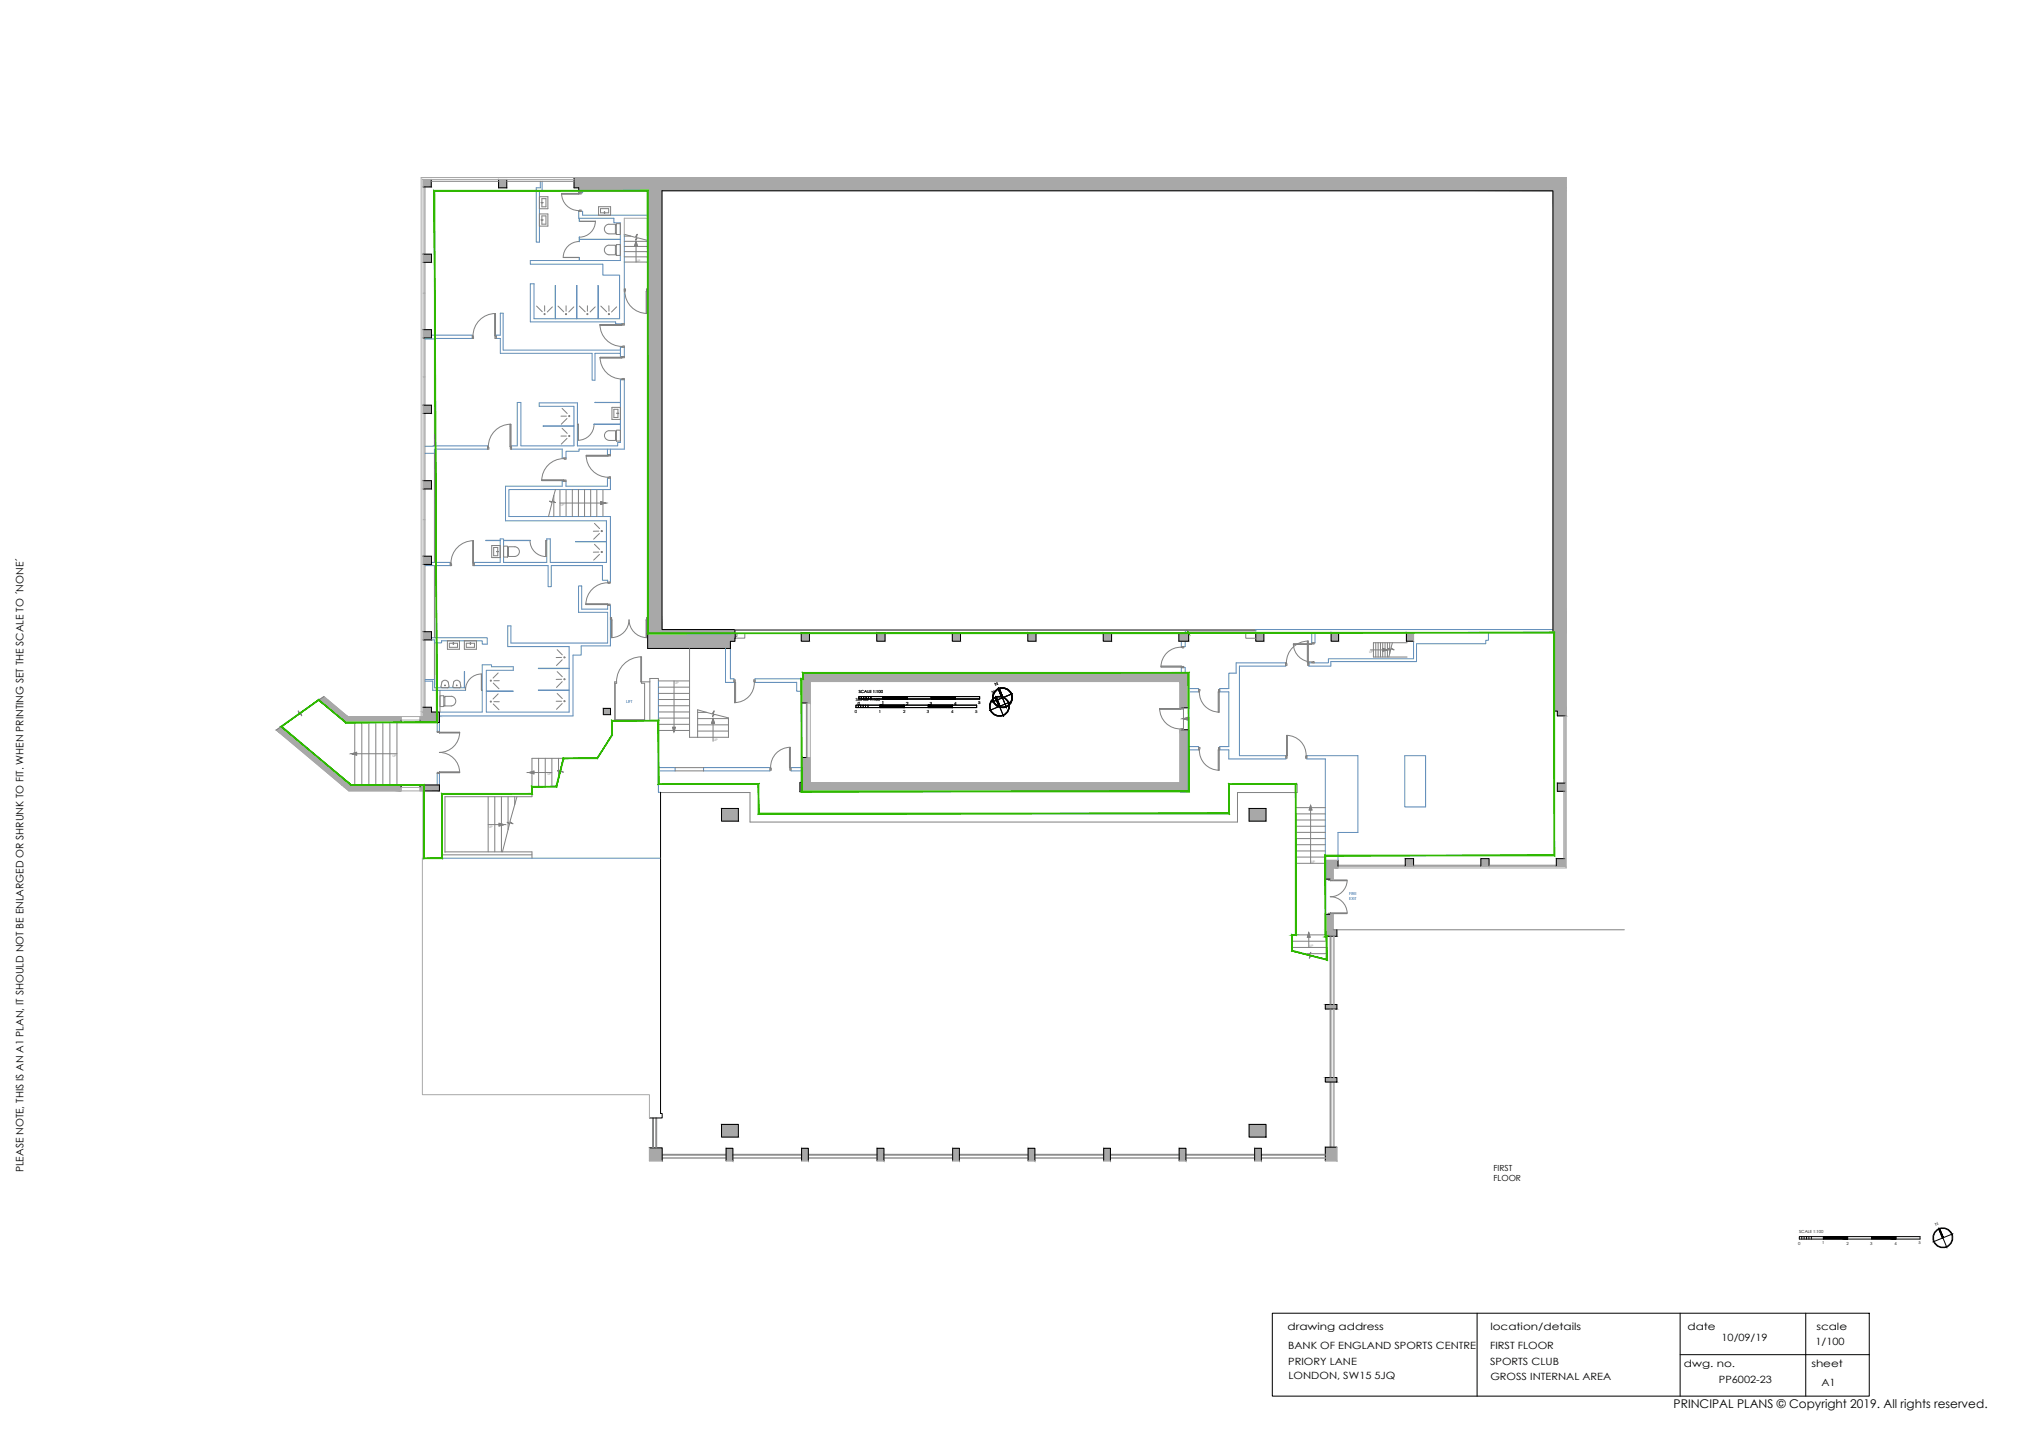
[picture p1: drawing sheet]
<svg xmlns="http://www.w3.org/2000/svg" width="841mm" height="594mm" viewBox="0 0 841 594" stroke-linecap="round" stroke-linejoin="round" font-family="sans-serif">
<!-- layer: BLOCKS -->
<g fill="none" stroke="#808080" stroke-width=".41">
<path d="M239.9 79.9h1v.5h-.6zM223.6 81.5h3.5v5h-3.5zM223.6 88.7h3.5v5h-3.5zM224.3 84l.8 .1zM224.3 91.2l.8 .1zM224.6 84v-1.6h1.7v3.3h-1.7v-1.6M224.6 91.2v-1.7h1.7v3.4h-1.7v-1.6M232.8 80.2h7.1v.3h-7.1zM232.8 80.2a7.1 7.1 0 0 0 7.1 7.1M239.9 87.3l1-.2v.5h-1zM240.2 91.7l6.6 .1zM246.8 91.7a6.6 6.6 0 0 1-6.6 6.6"/>
<path d="M248.1 85.7h5v3.5h-5zM250.5 87.8l.2 .7zM250.5 88.2h-1.6v-1.7h3.4v1.7h-1.6M255.1 93.2v-.2h-2.7a1.99 1.99 0 0 0-1.9 2 1.99 1.99 0 0 0 1.9 2h2.7v-.3M255.5 92.7h1.6v4.5h-1.6zM255.5 93.2h-.4v3.5h.4M233.5 106.7l6.6 .1zM240.1 100.1a6.6 6.6 0 0 0-6.6 6.7M255.1 101.9v-.2h-2.7a1.99 1.99 0 0 0-1.9 1.9 1.99 1.99 0 0 0 1.9 2h2.7v-.2M255.5 101.4h1.6v4.5h-1.6zM255.5 101.9h-.4v3.5h.4M258.8 119.8h.5l-.2 1h-.3z"/>
<path d="M268 119.8h.5v1h-.3zM195.8 139.3h.3l.2 1h-.5zM205 130h.4v9.3h-.4zM205.4 130a9.3 9.3 0 0 0-9.3 9.3M205.4 139.3h.3v1h-.5zM205.4 130v9.3M222.4 126.9l2.4 2.4M225.7 126.8v2.2M229 127.2l-2.1 2.1M231.3 126.9l2.4 2.4M234.6 126.8v2.2M237.9 127.2l-2.2 2.1"/>
<path d="M240.1 126.9l2.5 2.4M243.5 126.8v2.2M246.7 127.2l-2.1 2.1M248.7 134.5a9.1 9.1 0 0 0 9.1 9.1M248.7 134.5h9.1v.4h-9.1zM248.7 134.5h9.1M249 126.9l2.4 2.4M252.4 126.8v2.2M255.6 127.2l-2.1 2.1M257.8 134.3h1v.5l-1-.3zM259 120.8a9.1 9.1 0 0 0 9.1 9.1M267.8 120.8h.4v9.1h-.4z"/>
<path d="M268.2 120.8v9.1M248.7 148.1a9 9 0 0 0 9 9M248.8 148.1h9v.4h-9zM248.8 148.1h9M257.8 147.8h1v.5l-1-.2zM257.8 157.1l1-.2v.5h-1zM257.8 143.7l1-.3v.5h-1zM211.4 175.9h.3v9.3h-.3zM211.7 175.9a9.3 9.3 0 0 0-9.3 9.3M211.7 175.9v9.3M232.5 172.5h2.3M233 177.6l2.1 2.1"/>
<path d="M233 169.3l2.1 2.1M235 173.5l-2.4 2.4M239.3 175.8l.4 .1v6.6l-.1-6.6zM246.2 175.9a6.6 6.6 0 0 1-6.6 6.6M253.6 168.9h3.6v5h-3.6zM255.1 178.8v-.2h-2.6a1.99 1.99 0 0 0-1.9 2 1.99 1.99 0 0 0 1.8 2h2.7v-.3M255.5 178.3h1.7v4.6h-1.7zM255.5 178.8h-.4v3.5h.4M255.7 171.3l.7 .2zM256.1 171.3v-1.6h-1.6v3.4h1.6v-1.6M202.1 185.2h.3l.2 1h-.5zM211.7 185.2h.3v1h-.5z"/>
<path d="M224.6 198.9h9.1v.3h-9.1zM224.6 199.2h9.1M232.5 180.8h2.3M233.6 190.1a9.1 9.1 0 0 0-9 9.1M233.7 199.2l.9-.2v.5h-.9zM233.7 189.9h.9v.5h-.6zM235 181.8l-2.4 2.3M243 188.8a9.1 9.1 0 0 0 9.1 9M243 188.8h9.1v.4h-9.1zM243 188.8h9.1M252.1 188.5h.9v.5l-.9-.2zM252.1 197.9l.9-.2v.5h-.9z"/>
<path d="M246.4 217l2.1 2.1M186.6 233.5h.4l.2 1h-.6zM195.9 224.2h.3v9.3h-.3zM196.2 224.2a9.3 9.3 0 0 0-9.3 9.3M196.2 233.5h.3v1h-.5zM196.2 224.2v9.3M203.8 226.2h3.5v5h-3.5zM205.9 228.6l.7 .1zM206.3 228.6v-1.6h-1.7v3.4h1.7v-1.7M208.7 226.4h1.7v4.5h-1.7zM210.4 226.9h.4v3.5h-.4M210.8 230.4v.3h2.7"/>
<path d="M213.4 226.7a2.01 2.01 0 0 1 1.9 2 2.01 2.01 0 0 1-1.9 2M213.5 226.7h-2.7v.2M219.7 224.1a6.6 6.6 0 0 0 6.6 6.6M226.2 224.1l.4-.1-.3 .1v6.6zM246.4 225.7l2.1 2.1M248.2 220.2h-2.3M248.2 228.9h-2.3M248.5 221.2l-2.4 2.3M248.5 229.8l-2.4 2.4M242.9 250.3h9v.3h-9zM242.9 250.6h9M251.8 241.6a9 9 0 0 0-8.9 9"/>
<path d="M251.9 250.6l.9-.1v.4h-.9zM251.9 241.4h.9v.4l-.9-.1zM253 256h.5l-.1 1h-.4zM253.4 257h.3v7.4h-.3zM267.8 257h.3v7.4h-.3zM268 256h.5v1h-.4zM181 266.5v18.6M185.4 265.7h5v3.5h-5zM187.9 266.3l.1 .8zM187.9 266.7h-1.6v1.7h3.3v-1.7h-1.6M192.5 265.7h5v3.5h-5zM194.9 266.3l.2 .8z"/>
<path d="M194.9 266.7h-1.6v1.7h3.4v-1.7h-1.6M199.5 279.5l.1 6.6 .3 .1-.4-.1zM199.6 279.4a6.6 6.6 0 0 0-6.7 6.6M206.5 279l-2.1 2.1M231 278.4l2.1 2.2M231 269.3l2.1 2.2M232.8 272.6h-2.3M233 273.5l-2.3 2.4M253.7 264.3a7.4 7.4 0 0 0 7-7.3 7.5 7.5 0 0 0 7.1 7.3M265.6 272.3h.3v10.4h-.3zM265.9 272.3a10.4 10.4 0 0 0-10.3 10.4M304.6 261.4h215.9"/>
<path d="M304.6 261h215.9M308.7 262.5v2.1h-4M332.1 262.5h-26.6v1.4h-.8M335.5 262.5h27.9M366.8 262.5h27.9M398.1 262.5h27.9M429.4 262.5h27.9M460.7 262.5h27.9M481.3 276.1h8.4v.4h-8.4zM481.3 276.5h8.4M489.6 268.3a8.1 8.1 0 0 0-8.4 8.1M489.7 276.5l1-.2v.5h-1z"/>
<path d="M489.7 268.1h1v.5h-.6zM492.7 262.5h23.7v2.1h4.1M532.9 274.8l.5 .4v.6h-.5zM536.1 266.8h7.6v.4h-7.6zM536.1 267.2a7.6 7.6 0 0 0 7.6 7.2M541.9 265.8h.3v9h-.3zM542.2 265.8a9 9 0 0 0-9 9M542.2 274.8h.3v1h-.5zM542.2 265.8v9M543.7 274.5l1-.2v.5h-1zM543.7 266.5h1v.5l-1-.2zM182.4 288.4h1.6v4.5h-1.6z"/>
<path d="M182.4 286.2v9M183.1 282.8a1.51 1.51 0 0 1 2.7 0l.3 1.8-.5 .5M183.2 282.8l-.4 1.8 .5 .5M183.3 285.1h2.3M184 288.9h.4v3.6h-.4M187 288.6a2.01 2.01 0 0 1 1.9 2.1 2.01 2.01 0 0 1-1.9 2h-2.6v-.2M187.1 288.7h-2.7v.2M187.7 284.5l.5 .6M188 282.8a1.54 1.54 0 0 1 2.7 0l.3 1.8-.5 .5M188 282.8l-.3 1.7M188.2 285.1h2.3M204.5 291.9l2.3 2.3"/>
<path d="M204.5 283.2l2.3 2.4M204.7 290.9h2.3M204.7 282.2h2.3M206.5 287.7l-2.1 2.1M230.5 290.7h2.3M231 287.5l2.1 2.1M232.8 281.6l-2.3 .1M233 291.6l-2.3 2.5M233 282.6l-2.3 2.4M254.8 298.8h-1.1v6l-6.2 9.6h-27v15.9h-36.1v23.1M254.8 282.7h.8v.6h-.6v15.1h12.2v-15.1h-1.3v-.6h3.5v16.1h-14.6zM304.2 281.9h.5l-.2 1h-.3z"/>
<path d="M304.5 282.9h.4v8.4h-.4zM304.5 282.9v8.4M312.4 281.9h.6v1h-.3zM312.7 282.9a8.1 8.1 0 0 1-8.2 8.4M480.7 293.7h8.8v.4h-8.8zM480.7 293.7h8.8M480.7 293.7a8.5 8.5 0 0 0 8.8 8.5M489.5 293.4h1v.5h-.6zM496.9 285.8h.5l-.3 1h-.2zM497.2 286.8a8.1 8.1 0 0 0 8.1 8.4M504.9 286.8h.4v8.4h-.4zM505.1 285.8h.5v1h-.3z"/>
<path d="M505.3 286.8v8.4M181.2 303.2h.9v.3l-.9 .2zM182.1 320h8.4v.4h-8.4zM182.1 303.5h8.4v.4h-8.4zM190.5 303.5a8.4 8.4 0 0 1-8.4 8.4 8.4 8.4 0 0 1 8.4 8.4M319.2 318.2h.3l.2 1h-.5zM327.2 309.9h.4v8.3h-.4zM327.5 309.8a8.1 8.1 0 0 0-8.1 8.4M327.6 318.2h.3v1h-.5zM327.6 309.9v8.3M489.5 302.2l1-.2v.5h-1zM496.9 309.9h.5l-.3 1h-.2z"/>
<path d="M497.2 310.9a8.1 8.1 0 0 0 8.1 8.4M504.9 310.9h.4v8.4h-.4zM505.1 309.9h.5v1l-.5-.4zM505.3 310.9v8.4M533 313.3h.3l.2 1h-.5zM533.3 304.9a8.1 8.1 0 0 1 8.1 8.4M533.3 304.9h.3v8.4h-.3zM533.3 304.9v8.4M541.4 313.3h.3v1h-.5zM181.2 320.2l.9 .2v.3h-.9zM220.5 329.1h-37.3v25.3h37.3M272.9 325.1h41.5v12.2h195v-12.2h28.3v3.5h-24.8v12.2h-202v-12.2h-37.1"/>
<path d="M184.4 353.2h36.1v2.6M550.5 364.5h.9v.3l-.9 .1zM550.5 378.6l.9 .2v.3h-.9zM551.4 371.7a7 7 0 0 1 7 6.7M551.4 364.8h7v.3h-7zM551.4 378.4h7v.4h-7zM558.4 365.1a7 7 0 0 1-7 6.7M552.6 385.5h120.7"/>
<circle cx="225.7" cy="130.2" r=".23"/>
<circle cx="234.6" cy="130.2" r=".23"/>
<circle cx="243.5" cy="130.2" r=".23"/>
<circle cx="252.4" cy="130.2" r=".23"/>
<circle cx="235.9" cy="172.5" r=".23"/>
<circle cx="235.9" cy="180.8" r=".23"/>
<circle cx="249.4" cy="220.2" r=".23"/>
<circle cx="249.4" cy="228.8" r=".23"/>
<circle cx="233.9" cy="272.5" r=".23"/>
<circle cx="184.5" cy="284.2" r=".15"/>
<circle cx="189.3" cy="284.2" r=".15"/>
<circle cx="203.5" cy="290.9" r=".23"/>
<circle cx="203.5" cy="282.2" r=".23"/>
<circle cx="233.9" cy="290.7" r=".23"/>
<circle cx="233.9" cy="281.6" r=".23"/>
</g>
<!-- layer: Partitions -->
<g fill="none" stroke="#5c8ab8" stroke-width=".41">
<path d="M224 75.2v2.7h-1.7v22.5h1.3v-21.3h1.1v-3.9M239.9 79.1v.8h1.6v-.8M240.1 90.5v1.2l.1-1.2M240.1 98.3l.1 1.9zM240.2 99.3h16.9M240.2 99.2h16.9M268.5 89.2h-27v-1.6h-1.6v2.9h14.6v1.9h2.6v15.6h-37.3v1.5h30.1v4.6h6.9v18h-35.5v-14.4h-1.5v15.7h35.4v.9h3.6v-37.2M240.1 108v-1.2l.1 1.2M178.8 139h17v1.3l-19.7 .2M230.2 132.1v-13.7v13.7M239 132.1v-13.7l.1 13.7M247.9 132.1v-13.7l.1 13.7"/>
<path d="M257.2 145.1h-48.6v-15.2h-1.2v9.1h-1.7v1.3h1.7v6.2h38v11.1h1.2v-11.1h10.6M257.2 143.9h1.6v3.9h-1.6zM214.4 166.8h1.5v18h22v-16.3h-14.4v-1.5h15.8v17.8h16.7v-1.4h1.2v-26h1.6v28.8h-18.8v.9h-5.4v2.8h-1.6l.1-3.7h-21.1v-1.4h2.4zM237.9 176.6h-12.7l12.7 .1M257.2 166.8h-10.6l10.6 .1M257.2 175.8h-11l11 .1M176.1 185l26-.2v1.4h-22v1.7h-4M251.8 186.2v2.3h1.2v-2.3M209.5 201.6h23.5v-2.1h1.6v2.1h17.2v-3.4h1.2v4.8h-42.1v11.1h42.1v27.3h-1.1v-.8h-2.2v-6.1h-21.2v8.7h-1.3v-8.7h-30.7v-1.4h10.8v-9.7h1.4v9.7h17.9v-9.7h1.5v9.7h23.3v-17.2h-41.9zM178.8 233.1h7.8v1.4h-10.5M207.3 224h-6l6 .1M208.7 224h11l-11 .1"/>
<path d="M238.6 224.5v.1M238.6 224.5h12.8M178.8 264.4h23.2v2.7h-2.1v-1.4h-16.9v.8h-2.9v-1.2h-1.3M235.9 277h-12.7l12.7 .2M300.7 268.8v14.1h3.5v-1.5h-1.4v-12.6M489.7 265.8v2.3h1.6v-2.3M489.7 278.9v-2.1h1.6v2.1M492.7 262.3h27.8M512.4 274.8h20.5v1.4h-19.2v37.1h19.3v1.3h-23.7v-3.7h-3.7v-1.4h3.7v-22.7h-3.7v-1.3h3.7v-6.4h3.1zM523.9 262.3h19.8v4.2h1.4v-4.2h6.7M554.8 262.3h28.2M643.7 262.3h-26.7v3.1h-1.1v1.5h-28.8v7.4h-35.5v1.9h-9.1v-1.4h8.1v-1.7h35.3v-7.3"/>
<path d="M643.7 261h-123.2v.5h-29.2v.8M176.1 281.7h4v3.4h12.9v1.1h-13.6v-3.8h-3.3M181.2 299.5v3.7M182.1 295.2h17.8v-19.6h3.8v.8h9.1v1.5h-11.2v17.3h34.3v-27.1h-25.4v-8.6h1.3v7.1h40.1v-12.8h-12.1v-10.9h1.3v9.6h10.8v-1.6h1.1v16.9h-12.1v3.8h-3.4v25.2h-55.4M182.1 299.5v3.7M192.5 285.1v-6.7l.1 6.7M201.6 286.5h11.2l-11.2 .1M235.9 286.1h-12.7l12.7 .1M272.9 282.3v46.2h.9M332.3 281.4h-19.3v1.5h17.2v3.7h2.1M492.7 285.5h4.2v1.3h-4.2M272.9 318.2h7v1.4h-7"/>
<path d="M291.6 318.2h27.6v1.4h-27.6zM332.3 318.2h-4.4v1.4h4.4M492.7 309.5h4.2v1.4h-4.2M582.3 313.3h8.6v21.2h-8.6zM181.2 320.7v4.7M182.1 320.7v4.7M175.1 355.8h98.5M549.3 356.7v-42.1h-7.6v-1.3h21.1v31.8h-8.2v11.6"/>
</g>
<!-- layer: Whatch -->
<g fill="#a8a8a8" stroke="#a8a8a8" stroke-width=".41">
<path d="M132.2 290.2l2.1-1.4 1.7 1.4z"/>
<path d="M114.5 302.7l2.1-1.5 1.7 1.5z"/>
<path d="M175.4 74.4l3.4 3.1v-3.1zM175.4 74.4l3.4 3.1h-3.4z"/>
<path d="M237.9 73.6l411.3 4.3v-4.3zM237.9 73.6l411.3 4.3h-411.3z"/>
<path d="M206.7 74.4l3.3 3.5v-3.5zM206.7 74.4l3.3 3.5h-3.3z"/>
<path d="M239.9 77.9l409.3 1.2v-1.2zM239.9 77.9l409.3 1.2h-409.3z"/>
<path d="M643.7 79.1h5.5zM643.7 79.1h5.5z"/>
<path d="M175.4 105.4l3.4 3.4v-3.4zM175.4 105.4l3.4 3.4h-3.4z"/>
<path d="M175.4 136.7l3.4 3.4v-3.4zM175.4 136.7l3.4 3.4h-3.4z"/>
<path d="M175.4 168l3.4 3.4v-3.4zM175.4 168l3.4 3.4h-3.4z"/>
<path d="M175.4 199.3l3.4 3.4v-3.4zM175.4 199.3l3.4 3.4h-3.4z"/>
<path d="M175.4 230.6l3.4 3.4v-3.4zM175.4 230.6l3.4 3.4h-3.4z"/>
<path d="M268.5 79.1l5.9 181.9v-181.9zM268.5 79.1l5.9 181.9h-5.9z"/>
<path d="M643.7 79.1l5.5 183.2v-183.2zM643.7 79.1l5.5 183.2h-5.5z"/>
<path d="M268.5 261l36.1 1.5v-1.5zM268.5 261l36.1 1.5h-36.1z"/>
<path d="M268.5 262.5l36.2 1.4v-1.4zM268.5 262.5l36.2 1.4h-36.2z"/>
<path d="M175.4 261.9l3.4 3.4v-3.4zM175.4 261.9l3.4 3.4h-3.4z"/>
<path d="M268.5 263.9l36.1 2v-2zM268.5 263.9l36.1 2h-36.1z"/>
<path d="M268.5 265.9l34.3 2.9v-2.9zM268.5 265.9l34.3 2.9h-34.3z"/>
<path d="M644.3 262.3l4.9 32.5v-32.5zM644.3 262.3l4.9 32.5h-4.9z"/>
<path d="M175.4 293.2l3.4 2v-2zM175.4 293.2l3.4 2h-3.4z"/>
<path d="M250.1 293.7l3 2.6v-2.6zM250.1 293.7l3 2.6h-3z"/>
<path d="M645.5 294.8l3.7 2v-2zM645.5 294.8l3.7 2h-3.7z"/>
<path d="M175.4 295.2l6.7 1.9v-1.9zM175.4 295.2l6.7 1.9h-6.7z"/>
<path d="M132.2 290.2l11.9 6.9-8.1-6.9zM132.2 290.2l11.9 6.9h-3.8z"/>
<path d="M174.1 297.1l8 1.4v-1.4zM174.1 297.1l8 1.4h-8z"/>
<path d="M140.3 297.1l26 1.4v-1.4zM140.3 297.1l26 1.4h-24.2z"/>
<path d="M174.1 298.5l8 1v-1zM174.1 298.5l8 1h-8z"/>
<path d="M142.1 298.5l24.2 1v-1zM142.1 298.5l24.2 1h-23.1z"/>
<path d="M114.5 302.7l31 22.7-27.2-22.7zM114.5 302.7l31 22.7h-3.8z"/>
<path d="M174.1 325.4l8 1v-1zM174.1 325.4l8 1h-8z"/>
<path d="M141.7 325.4l24.6 1v-1zM141.7 325.4l24.6 1h-23.4z"/>
<path d="M174.1 326.4l8 1.5v-1.5zM174.1 326.4l8 1.5h-8z"/>
<path d="M142.9 326.4l23.4 1.5v-1.5zM142.9 326.4l23.4 1.5h-21.7z"/>
<path d="M488.6 262.3l4.1 .2v-.2zM488.6 262.3l4.1 .2h-4.1z"/>
<path d="M583 262.3l2.9 3.5v-3.5zM583 262.3l2.9 3.5h-2.9z"/>
<path d="M551.8 262.3l3 3.5v-3.5zM551.8 262.3l3 3.5h-3z"/>
<path d="M520.5 262.3l3.4 3.5v-3.5zM520.5 262.3l3.4 3.5h-3.4z"/>
<path d="M488.6 262.5l4.1 3.3v-3.3zM488.6 262.5l4.1 3.3h-4.1z"/>
<path d="M457.3 262.3l3.4 3.5v-3.5zM457.3 262.3l3.4 3.5h-3.4z"/>
<path d="M426 262.3l3.4 3.5v-3.5zM426 262.3l3.4 3.5h-3.4z"/>
<path d="M394.7 262.3l3.4 3.5v-3.5zM394.7 262.3l3.4 3.5h-3.4z"/>
<path d="M363.4 262.3l3.4 3.5v-3.5zM363.4 262.3l3.4 3.5h-3.4z"/>
<path d="M332.1 262.3l3.4 3.5v-3.5zM332.1 262.3l3.4 3.5h-3.4z"/>
<path d="M332.8 278.9l159.9 2.5v-2.5zM332.8 278.9l159.9 2.5h-159.9z"/>
<path d="M332.3 281.4l160.4 1.1v-1.1zM332.3 281.4l160.4 1.1h-160.4z"/>
<path d="M332.3 282.5l3.6 8.9v-8.9zM332.3 282.5l3.6 8.9h-3.6z"/>
<path d="M489.1 282.5l3.6 10.9v-10.9zM489.1 282.5l3.6 10.9h-3.6z"/>
<path d="M332.3 314l3.6 10.4v-10.4zM332.3 314l3.6 10.4h-3.6z"/>
<path d="M489.1 302.5l3.6 22v-22zM489.1 302.5l3.6 22h-3.6z"/>
<path d="M331.6 324.4l4.3 .1zM331.6 324.4l4.3 .1z"/>
<path d="M645.5 324.7l3.3 3.4v-3.4zM645.5 324.7l3.3 3.4h-3.3z"/>
<path d="M331.6 324.5l161.1 3.6v-3.6zM331.6 324.5l161.1 3.6h-161.1z"/>
<path d="M489.1 328.1l3.6 .1zM489.1 328.1l3.6 .1z"/>
<path d="M331.6 328.1l3.4 .1zM331.6 328.1l3.4 .1z"/>
<path d="M517.8 335.2l6.9 5.2v-5.2zM517.8 335.2l6.9 5.2h-6.9z"/>
<path d="M299.1 335.2l7 5.2v-5.2zM299.1 335.2l7 5.2h-7z"/>
<path d="M645.1 356l3.7 3.3v-3.3zM645.1 356l3.7 3.3h-3.7z"/>
<path d="M613.8 356l3.4 3.3v-3.3zM613.8 356l3.4 3.3h-3.4z"/>
<path d="M582.5 356l3.4 3.3v-3.3zM582.5 356l3.4 3.3h-3.4z"/>
<path d="M549.3 356.7l5.3 2.6v-2.6zM549.3 356.7l5.3 2.6h-5.3z"/>
<path d="M549.3 359.3l5.3 .5v-.5zM549.3 359.3l5.3 .5h-5.3z"/>
<path d="M549.3 359.8l3.3 4.7v-4.7zM549.3 359.8l3.3 4.7h-3.3z"/>
<path d="M549.3 379.1l3.3 6.4v-6.4zM549.3 379.1l3.3 6.4h-3.3z"/>
<path d="M549.3 385.5l4.8 2.7v-2.7zM549.3 385.5l4.8 2.7h-4.8z"/>
<path d="M549.3 416.4l4.8 1.9v-1.9zM549.3 416.4l4.8 1.9h-4.8z"/>
<path d="M549.3 446.7l4.8 1.9v-1.9zM549.3 446.7l4.8 1.9h-4.8z"/>
<path d="M517.8 466.1l6.9 5.3v-5.3zM517.8 466.1l6.9 5.3h-6.9z"/>
<path d="M299.1 466.1l7 5.3v-5.3zM299.1 466.1l7 5.3h-7z"/>
<path d="M549.3 475.6l4.8 5.7v-5.7zM549.3 475.6l4.8 5.7h-4.8z"/>
<path d="M520.1 476.1l2.7 5.2v-5.2zM520.1 476.1l2.7 5.2h-2.7z"/>
<path d="M488.8 476.1l2.8 5.2v-5.2zM488.8 476.1l2.8 5.2h-2.8z"/>
<path d="M457.5 476.1l2.8 5.2v-5.2zM457.5 476.1l2.8 5.2h-2.8z"/>
<path d="M426.2 476.1l2.7 5.2v-5.2zM426.2 476.1l2.7 5.2h-2.7z"/>
<path d="M394.9 476.1l2.8 5.2v-5.2zM394.9 476.1l2.8 5.2h-2.8z"/>
<path d="M363.5 476.1l2.9 5.2v-5.2zM363.5 476.1l2.9 5.2h-2.9z"/>
<path d="M332.3 476.1l2.8 5.2v-5.2zM332.3 476.1l2.8 5.2h-2.8z"/>
<path d="M301 476.1l2.8 5.2v-5.2zM301 476.1l2.8 5.2h-2.8z"/>
<path d="M269.2 475.9l5.3 5.4v-5.4zM269.2 475.9l5.3 5.4h-5.3z"/>
</g>
<!-- layer: WALLS -->
<g fill="none" stroke="#000" stroke-width=".41">
<path d="M178.8 74.4v3.1h-3.4M206.7 74.4v3.5h3.3v-3.5M237.9 73.6v4.3h2v1.2h28.6v189.7h34.3v-2.9h1.8l.1-1.3-.1-3.6h-30.2v-181.9h369.3v183.2h.6v32.5h1.2v2h3.7M175.4 105.4h3.4v3.4h-3.4M175.4 136.7h3.4v3.4h-3.4M175.4 168h3.4v3.4h-3.4M175.4 199.3h3.4v3.4h-3.4M175.4 230.6h3.4v3.4h-3.4M175.4 261.9h3.4v3.4h-3.4M332.1 262.3h3.4v3.5h-3.4zM363.4 262.3h3.4v3.5h-3.4zM394.7 262.3h3.4v3.5h-3.4z"/>
<path d="M426 262.3h3.4v3.5h-3.4zM457.3 262.3h3.4v3.5h-3.4zM488.6 262.3h4.1v3.5h-4.1zM520.5 262.3h3.4v3.5h-3.4zM551.8 262.3h3v3.5h-3zM583 262.3v3.5h2.9M132.2 290.2l11 9.3h23.1v-1M175.4 293.2h3.4v2h3.3v4.3h-8v-1M250.1 293.7h3v2.6h-3zM334.8 291.4h-2.5v-10h.5v-2.5h159.9v14.5h-3.2M404.8 292.3v1M406 288.8v1"/>
<path d="M410.5 294.4l-.4 .2M411.7 290.8l-.4 .2M412.6 288.6l.1 .4M413.8 285.1l.2 .4M415.9 296.7l.1 .3M417.1 293.1l.1 .4M418.5 291.1l-.3 .2M419.7 287.6l-.3 .1M116.6 301.2l28.9 24.2h20.8v1M489.5 302.5h3.2v25.7h-161.1v-3.8h.7v-10.4h2.5M174.1 326.4v-1h8v2.5h-6.7M273.8 328.5v133.1h.7v1.9h-5.3"/>
<path d="M299.1 335.2h7v5.2h-7zM517.8 335.2h6.9v5.2h-6.9zM648.8 324.7h-3.3v3.4h3.3M549.3 356.7v7.8h2.1M554.6 356.7v2.6M582.5 359.3v-3.3h3.4v3.3M613.8 359.3v-3.3h3.4v3.3M648.8 356h-3.7v3.3M551.4 379.1h-2.1v9.1h4.8v-2.7M549.3 416.4h4.8v1.9h-4.8zM549.3 446.7h4.8v1.9h-4.8zM269.2 475.9h5.3v5.4"/>
<path d="M299.1 466.1h7v5.3h-7zM517.8 466.1h6.9v5.3h-6.9zM554.1 475.6h-4.8v5.7M301 481.3v-5.2h2.8v5.2M332.3 481.3v-5.2h2.8v5.2M363.5 481.3v-5.2h2.9v5.2M394.9 481.3v-5.2h2.8v5.2M426.2 481.3v-5.2h2.7v5.2M457.5 481.3v-5.2h2.8v5.2M488.8 481.3v-5.2h2.8v5.2M520.1 481.3v-5.2h2.7v5.2M795.9 512.7v1"/>
<path d="M801.5 514.7l-.4 .2M803.6 509l.2 .4M806.9 517l.1 .4M809.5 511.5l-.3 .1M527.4 544.4h247.4v34.4h-247.4zM612.3 544.4v34.4M696.4 544.4v34.4M748.5 544.4v34.4M696.4 561.6h78.4"/>
</g>
<!-- layer: Window -->
<g fill="none" stroke="#808080" stroke-width=".41">
<path d="M176.1 77.5v27.9M178.8 75.2h27.9M210 75.2h27.9M222.3 79.1h-42.2v59.9M224.7 79.1h15.2M176.1 108.8v27.9M176.1 140.1v27.9M180.1 140.5v44.3M176.1 171.4v27.9M180.1 187.9v45.2M176.1 202.7v27.9M176.1 234v27.9"/>
<path d="M180.1 234.5v29.9M176.1 265.3v27.9M180.1 266.5v15.2M166.3 299.5h7.8M332.3 291.4v22.6M334.2 291.4v22.6M644.3 294.8v59.9M648.3 296.8v27.9M279.9 318.2h11.7M279.9 319.6h11.7M166.3 325.4h7.8M175.4 327.9v27.9"/>
<path d="M175.7 327.9v27.9M648.3 328.1v27.9M554.6 358.7h27.9M585.9 358.7h27.9M617.2 358.7h27.9M551.3 388.2v28.2M551.7 388.2v28.2M551.3 418.3v28.4M551.7 418.3v28.4M551.3 448.6v27M551.7 448.6v27M270.5 463.5v12.4"/>
<path d="M270.9 463.5v12.4M271.9 463.5v12.4M272.2 463.5v12.4M274.5 478.9h26.5M274.5 478.6h26.5M303.8 478.9h28.5M303.8 478.6h28.5M335.1 478.9h28.4M335.1 478.6h28.4M366.4 478.9h28.5M366.4 478.6h28.5M397.7 478.9h28.5"/>
<path d="M397.7 478.6h28.5M428.9 478.9h28.6M428.9 478.6h28.6M460.3 478.9h28.5M460.3 478.6h28.5M491.6 478.9h28.5M491.6 478.6h28.5M522.8 478.9h26.5M522.8 478.6h26.5"/>
</g>
<!-- layer: Whatch -->
<g fill="none" stroke="#a8a8a8" stroke-width=".41">
<path d="M237.9 74.4h-62.5v222.7h-31.3l-9.8-8.3M268.5 90.5h-9.7v6.6M175.4 121.6h.7M175.4 156.3h.7M175.4 215.4h.7M583 262.3h34M585.9 262.3v3.5M166.3 297.1v1.4h7.8v-1.4M174.6 297.1v-223.5h474.6v286.2h-96.6v4.7h-1.2M334.8 291.4h1.1v22.6h-1.1zM335.9 291.4v-8.9h153.2v10.9h.4M648.8 296.8v62.5h-94.2v.5"/>
<path d="M114.5 302.7l30.1 25.2h30.8M489.5 302.5h-.4v22h-153.2v-10.5M166.3 327.9v-1.5h7.8v1.5M175.1 355.8v98h94.1v9.7M549.3 356.7h5.3M551.4 379.1h1.2v6.4M552.6 388.2v28.2M553 388.2v28.2M552.6 418.3v28.4M553 418.3v28.4M552.6 448.6v27M553 448.6v27"/>
<path d="M269.2 475.9v5.4h5.3M274.5 479.9h26.5M303.8 479.9h28.5M335.1 479.9h28.4M366.4 479.9h28.5M397.7 479.9h28.5M428.9 479.9h28.6M460.3 479.9h28.5M491.6 479.9h28.5M522.8 479.9h26.5M554.1 475.6v5.7h-4.8M274.5 480.2h26.5"/>
<path d="M301 481.3h2.8M303.8 480.2h28.5M332.3 481.3h2.8M335.1 480.2h28.4M363.5 481.3h2.9M366.4 480.2h28.5M394.9 481.3h2.8M397.7 480.2h28.5M426.2 481.3h2.7M428.9 480.2h28.6M457.5 481.3h2.8M460.3 480.2h28.5"/>
<path d="M488.8 481.3h2.8M491.6 480.2h28.5M520.1 481.3h2.7M522.8 480.2h26.5"/>
</g>
<!-- layer: Stairs -->
<g fill="none" stroke="#808080" stroke-width=".41">
<path d="M258.8 97.1l4.5 1.3 .8-1.3-.6 2.5 .7-1 4.3 1.1M258.8 97.9h2.6M263.6 97.9h.3M258.8 108.6h9.7M258.8 106.5h9.7M258.8 104.3h9.7M258.8 102.2h9.7M258.8 100h9.7M263.6 100l.6 2h-1.2zM263.6 102v6.6M229.6 205.4v2.6M229.6 208.2v5.9"/>
<path d="M230.2 203l-1.2 4.5 1.2 .9-2.4-.7 1 .8-1.4 5.6M232.1 203v11.1M232.1 208.5h18.8M234.6 203v11.1M237.2 203v11.1M239.8 203v11.1M242.3 203v11.1M244.8 203v11.1M247.4 203v11.1M249 208l1.9 .5-1.9 .6zM249.9 203v11.1M285.8 268.8v36.9h16.1v-8.1l-5.8-1.5-.8 1.1 .7-2.5-.8 1.3-6-1.7v11.4"/>
<path d="M568 269.4h5.1M570.3 266.5v5.9M571.2 266.5v5.9M572.2 266.5v5.9M573.1 268.8l2 .6-2 .6zM573.1 266.5v5.9M574.1 266.5v5.9M575.1 266.5v5.9M576 266.5v2.5M576 269.3v1.6M577.2 266.5l-.6 2.1 1.3 .8-2.5-.6 1 .7-.7 2.9M583.3 266.5h-14v5.9h14"/>
<path d="M134.3 288.8l-9.6 6.5 .4 1.5-1.5-2.1 .3 1.2-9.4 6.8M147.1 299.5v25.9M150 299.5v25.9M152.9 299.5v25.9M155.8 299.5v25.9M158.7 299.5v25.9M161.6 299.5v25.9M164.5 299.5v25.9M272.9 284.9h12.9M272.9 287.5h12.9M272.9 290h12.9M272.9 292.6h12.9"/>
<path d="M272.9 295.2h12.9M272.9 297.7h12.9M279.4 282.3v19.2M285.8 282.3h-12.9v-1h-3.5v1.4M289.2 297.9h12.7M289.2 295.3h3.7M295.6 297.9l.5 2h-1.1zM295.6 295.3h.3M295.6 299.9v7.4M490.5 298l1.9-.6v1.1zM490.5 293.9v8.1M145.9 312.5l1.9-.6v1.2z"/>
<path d="M147.8 312.5h16.7M223.3 314.4v11.7M226 314.4v11.7M228.8 314.4v11.7M231.5 314.4v5.2M231.5 319.8v2.6M233.6 314.4l-1.4 4.9 1.3 .8-2.5-.6 1.1 .7-1.5 5.9h-10.1M272.9 302.8h12.9M272.9 300.3h12.9M278.8 301.5h1.1l-.6 1.9zM289.2 303.1h12.7M289.2 300.5h12.7"/>
<path d="M202.3 330.3v22.9M205.1 330.3v22.9M207.8 330.3v22.9M210.6 330.3v10.7M213.3 330.3v3.3M214.3 330.3l-2.9 10.4 1.3 .8-2.5-.6 1 .7-2.9 11.6M219.4 320.3l1.9-.6v1.1zM221.3 320.3h7.5M537.1 328.6v59M537.1 334.8h12.2M537.1 337.4h12.2M537.1 340h12.2"/>
<path d="M543.2 333.9l.6 1.9h-1.1zM543.2 335.8v22.1M202.3 341.9h6.5M206.9 341.3l1.9 .6-1.9 .5zM210.6 341.2v2.7M537.1 357.9h12.2M537.1 342.5h12.2M537.1 345.1h12.2M537.1 347.7h12.2M537.1 350.2h12.2M537.1 352.8h12.2M537.1 355.3h12.2"/>
<path d="M535.6 390.2h14.3M535.6 392.8h14.3M539.9 395.4h3.1M542.5 386.6l.5 1.9h-1.1zM542.5 388.5v4.3M543.2 395.4h6.7M549.3 387.6h-13.7v6.5l6.9 2 .8-1.3-.6 2.5 .7-1 6.5 1.6v-9.7"/>
</g>
<g fill="#808080" stroke="#808080" stroke-width=".41">
<path d="M263.6 100l.6 2h-1.2z"/>
<path d="M542.5 386.6l.5 1.9h-1.1z"/>
<path d="M543.2 333.9l.6 1.9h-1.1z"/>
<path d="M295.6 297.9l.5 2h-1.1z"/>
<path d="M278.8 301.5h1.1l-.6 1.9z"/>
<path d="M145.9 312.5l1.9-.6v.6zM145.9 312.5l1.9 .6v-.6z"/>
<path d="M219.4 320.3l1.9-.6v.6zM219.4 320.3l1.9 .5v-.5z"/>
<path d="M206.9 341.3l1.9 .6h-1.9zM206.9 341.9v.5l1.9-.5z"/>
<path d="M249 208l1.9 .5h-1.9zM249 208.5v.6l1.9-.6z"/>
<path d="M573.1 268.8l2 .6h-2zM573.1 269.4v.6l2-.6z"/>
<path d="M490.5 298l1.9-.6v.6zM490.5 298l1.9 .5v-.5z"/>
</g>
<!-- layer: GIA -->
<g fill="#2eb800" stroke="#2eb800" stroke-width=".41">
<path d="M268.6 262.4l-.3 .3 224.2-.3zM268.3 262.7l224.2-.3 .3 .3zM492.5 262.1l.3 .6zM492.5 262.1l.3 .6zM492.5 262.1l.3 .3 151.6-.3zM492.8 262.4l151.6-.3-.3 .3zM644.1 262.4l.3 92.4v-92.7zM644.1 262.4l.3 92.4-.3-.3zM549.5 354.8h94.9l-.3-.3zM549.2 354.5h94.9l-94.6 .3zM549.2 354.5l.3 33.5v-33.2zM549.2 354.5l.3 33.5-.3 .3zM549.5 388l-.3 .3 .9-.3zM549.2 388.3l.9-.3zM549.7 388.3l.4 9.8v-10.1zM549.7 388.3l.4 9.8-.4-.4zM535.4 394.3l14.7 3.8-.4-.4zM535.4 394.3l.3-.3 14 3.7zM535.4 387.4v6.9l.3-.3zM535.4 387.4l.3 .3v6.3zM535.4 387.4l.3 .3 1.2-.3zM535.7 387.7l1.2-.3 .3 .3zM536.9 325.2v62.2l.3 .3zM536.9 325.2l.3-.3v62.8zM509.6 325.2h27.3l.3-.3zM509.3 324.9h27.9l-27.6 .3zM509.3 324.9l.3 12.6v-12.3zM509.3 324.9l.3 12.6-.3-.4zM314.3 337.5h195.3l-.3-.4zM314.6 337.1h194.7l-195 .4zM314.3 325.2v12.3l.3-.4zM314.3 325.2l.3-.3v12.2zM272.8 325.2h41.5l.3-.3zM272.8 325.2l.3-.3h41.5zM272.8 298.9v26.3l.3-.3zM272.8 298.9l.3-.3v26.3zM253.9 298.9h18.9l.3-.3zM253.6 298.6h19.5l-19.2 .3zM253.6 298.6l.3 6.2v-5.9zM253.6 298.6l.3 6.2-.3-.1zM253.6 304.7l-6 9.8 6.3-9.7zM253.6 304.7l-6 9.8-.1-.3zM233.8 314.5h13.8l-.1-.3zM233.5 314.2h14l-13.7 .3zM233.5 314.2l-2.8 12.1 3.1-11.8zM233.5 314.2l-2.8 12.1-.3-.3zM220.6 326.3h10.1l-.3-.3zM220.3 326h10.1l-9.8 .3zM220.3 326l.3 3.2v-2.9zM220.3 326l.3 3.2-.3-.3zM183.3 329.2h37.3l-.3-.3zM183 328.9h37.3l-37 .3zM183 328.9l.3 27.1v-26.8zM183 328.9l.3 27.1-.3-.3zM175.6 356h7.7l-.3-.3zM175.6 356l.3-.3h7.1zM175.6 325.6v30.4l.3-.3zM175.6 325.6l.3-.3v30.4zM145.4 325.6h30.2l.3-.3zM145.5 325.3h30.4l-30.5 .3zM116.4 301.2l29 24.4 .1-.3zM116.4 301.2h.5l28.6 24.1zM116.4 301.2h.5l15.3-11.2zM116.9 301.2l15.3-11.2v.4zM132.2 290v.4l11.1 9zM132.2 290.4l11.1 9-.1 .2zM143.3 299.4l-.1 .2 37.7-.2zM143.2 299.6l37.7-.2 .3 .2zM179.9 78.9l1 220.5 .3 .2zM179.9 78.9l.3 .3 1 220.4zM179.9 78.9l.3 .3 88.4-.3zM180.2 79.2l88.4-.3-.3 .3zM268.3 79.2l.3 183.2v-183.5zM268.3 79.2l.3 183.2-.3 .3z"/>
<path d="M332.1 328.3h160.7l-.3-.3zM332.1 328.3l.3-.3h160.1zM332.1 281.3v47l.3-.3zM332.1 281.3l.3 .3v46.4zM332.1 281.3l.3 .3 .2-.3zM332.6 281.3l.4 .3h-.6zM332.6 278.8v2.5l.4 .3zM332.6 278.8l.4 .3v2.5zM332.6 278.8l.4 .3 159.8-.3zM333 279.1l159.8-.3-.3 .3zM492.8 278.8l-.3 .3 .3 49.2zM492.5 279.1l.3 49.2-.3-.3z"/>
</g>
<!-- layer: WALLS -->
<g fill="#000" stroke="#000" stroke-width=".41">
<path d="M364.8 292.3l10 1v-1zM364.8 292.3l10 1h-10z"/>
<path d="M364.8 292.3l10 1v-1zM364.8 292.3l10 1h-10z"/>
<path d="M366 288.8l10 1v-1zM366 288.8l10 1h-10z"/>
<path d="M366 288.8l10 1v-1zM366 288.8l10 1h-10z"/>
<path d="M366 288.8l10 1v-1zM366 288.8l10 1h-10z"/>
<path d="M384.8 292.3l10 1v-1zM384.8 292.3l10 1h-10z"/>
<path d="M384.8 292.3l10 1v-1zM384.8 292.3l10 1h-10z"/>
<path d="M386 288.8l10 1v-1zM386 288.8l10 1h-10z"/>
<path d="M386 288.8l10 1v-1zM386 288.8l10 1h-10z"/>
<path d="M386 288.8l10 1v-1zM386 288.8l10 1h-10z"/>
<path d="M412.6 289.1l1.9 3.6-1.6-3.8zM412.6 289.1l1.9 3.6-.4 .2z"/>
<path d="M412.6 289.1l1.9 3.6-1.6-3.8zM412.6 289.1l1.9 3.6-.4 .2z"/>
<path d="M413.8 285.6l1.9 3.6-1.5-3.8zM413.8 285.6l1.9 3.6-.4 .2z"/>
<path d="M413.8 285.6l1.9 3.6-1.5-3.8zM413.8 285.6l1.9 3.6-.4 .2z"/>
<path d="M413.8 285.6l1.9 3.6-1.5-3.8zM413.8 285.6l1.9 3.6-.4 .2z"/>
<path d="M755.8 512.7l10 1v-1zM755.8 512.7l10 1h-10z"/>
<path d="M775.8 512.7l10 1v-1zM775.8 512.7l10 1h-10z"/>
<path d="M803.6 509.5l1.9 3.6-1.5-3.8zM803.6 509.5l1.9 3.6-.4 .2z"/>
</g>
<!-- layer: principalplans -->
<g fill="none" stroke="#000" stroke-width=".41">
<path d="M355.8 292.3v1M356.8 292.3v1M357 288.8v1M357.8 292.3v1M358 288.8v1M358.8 292.3v1M359 288.8v1M359.8 292.3v1M360 288.8v1M361 288.8v1M364.8 292.3v1M366 288.8v1"/>
<path d="M374.8 292.3v1M376 288.8v1M384.8 292.3v1M386 288.8v1M394.8 292.3v1M396 288.8v1M404.8 292.3h-50v1h50M406 288.8h-50v1h50M410.5 294.4l3.8-1.6 1.6 3.9M411.7 290.8l3.8-1.5 1.6 3.8M412.6 289.1l1.5 3.8M412.9 289.1a3.9 3.9 0 0 1 5.3 4.3 3.9 3.9 0 0 1-6.3 2.5 3.9 3.9 0 0 1 .8-6.7"/>
<path d="M412.9 288.9l1.6 3.8M413.8 285.6l1.5 3.8M414.1 285.6a3.9 3.9 0 0 1 5.3 4.2 3.9 3.9 0 0 1-6.3 2.6 3.9 3.9 0 0 1 .8-6.7M414.2 285.4l1.5 3.8M418.2 291.3l-3.9 1.5M419.4 287.7l-3.9 1.6M746.8 512.7v1M747.8 512.7v1M748.8 512.7v1M749.8 512.7v1M750.8 512.7v1M755.8 512.7v1"/>
<path d="M765.8 512.7v1M775.8 512.7v1M785.8 512.7v1M795.9 512.7h-50.1v1h50.1M801.5 514.7l3.8-1.5 1.6 3.8M803.6 509.5l1.5 3.8M803.9 509.5a3.9 3.9 0 0 1 5.3 4.2 3.9 3.9 0 0 1-6.3 2.6 3.9 3.9 0 0 1 .8-6.7M804 509.3l1.5 3.8M809.2 511.6l-3.9 1.6"/>
<circle cx="414.3" cy="292.8" r="4.1"/>
<circle cx="415.5" cy="289.3" r="4.1"/>
<circle cx="805.3" cy="513.2" r="4.1"/>
</g>
<text font-size="5" x="693.7" y="583.6">PRINCIPAL PLANS © Copyright 2019. All rights reserved.</text>
<text font-size="4.3" x="9.7" y="486" transform="rotate(-90 9.7 486)">PLEASE NOTE, THIS IS AN A1 PLAN, IT SHOULD NOT BE ENLARGED OR SHRUNK TO FIT. WHEN PRINTING SET THE SCALE TO ´NONE´</text>
<g font-size="4.1">
<text x="533.7" y="551.3">drawing address</text>
<text x="617.8" y="551.3">location/details</text>
<text x="699.5" y="551.2">date</text>
<text x="752.9" y="551.2">scale</text>
<text x="713.6" y="556">10/09/19</text>
<text x="752.5" y="557.7">1/100</text>
<text x="533.9" y="559.3">BANK OF ENGLAND SPORTS CENTRE</text>
<text x="617.6" y="559.2">FIRST FLOOR</text>
<text x="534" y="565.8">PRIORY LANE</text>
<text x="617.6" y="566">SPORTS CLUB</text>
<text x="698" y="566.8">dwg. no.</text>
<text x="750.8" y="566.8">sheet</text>
<text x="534.1" y="571.8">LONDON, SW15 5JQ</text>
<text x="617.8" y="572.1">GROSS INTERNAL AREA</text>
<text x="712.5" y="573.5">PP6002-23</text>
<text x="755" y="574.6">A1</text>
</g>
<g font-size="3.5">
<text x="619" y="485.4">FIRST</text>
<text x="619" y="489.6">FLOOR</text>
</g>
<g font-size="1.9">
<text x="411.4" y="287.8" transform="rotate(-22 411.4 287.8)">N</text>
<text x="412.7" y="284.3" transform="rotate(-22 412.7 284.3)">N</text>
<text x="802.5" y="508.2" transform="rotate(-23 802.5 508.2)">N</text>
</g>
<g font-size="1.7">
<text x="356" y="287.2">SCALE 1:100</text>
<text x="354.7" y="290.8">SCALE 1:100</text>
<text x="355.5" y="292.1">0</text>
<text x="365.5" y="292">1</text>
<text x="375.6" y="292.1">2</text>
<text x="385.4" y="292.1">3</text>
<text x="395.5" y="292.1">4</text>
<text x="405.4" y="292">5</text>
<text x="354.3" y="295.6">0</text>
<text x="364.3" y="295.6">1</text>
<text x="374.3" y="295.6">2</text>
<text x="384.2" y="295.6">3</text>
<text x="394.2" y="295.6">4</text>
<text x="404.2" y="295.6">5</text>
<text x="745.3" y="516">0</text>
<text x="745.8" y="511.1">SCALE 1:100</text>
<text x="755.3" y="515.9">1</text>
<text x="765.4" y="516">2</text>
<text x="775.2" y="516">3</text>
<text x="785.3" y="516">4</text>
<text x="795.2" y="515.9">5</text>
</g>
<g font-size="1.7" fill="#0037dd">
<text x="259.5" y="291.3">LIFT</text>
<text x="559.3" y="371">FIRE</text>
<text x="559.3" y="373">EXIT</text>
</g>
<g font-size="1.4" fill="#808080">
<text x="263.7" y="108.4">UP</text>
<text x="232.3" y="209.9">UP</text>
<text x="567.5" y="270.7">UP</text>
<text x="279.7" y="283.7">UP</text>
<text x="295.9" y="307.2">UP</text>
<text x="162.7" y="313.7">UP</text>
<text x="226.9" y="321.5">UP</text>
<text x="202.6" y="343.3">UP</text>
<text x="543.5" y="357.6">UP</text>
<text x="542.7" y="392.4">UP</text>
</g>
</svg>
